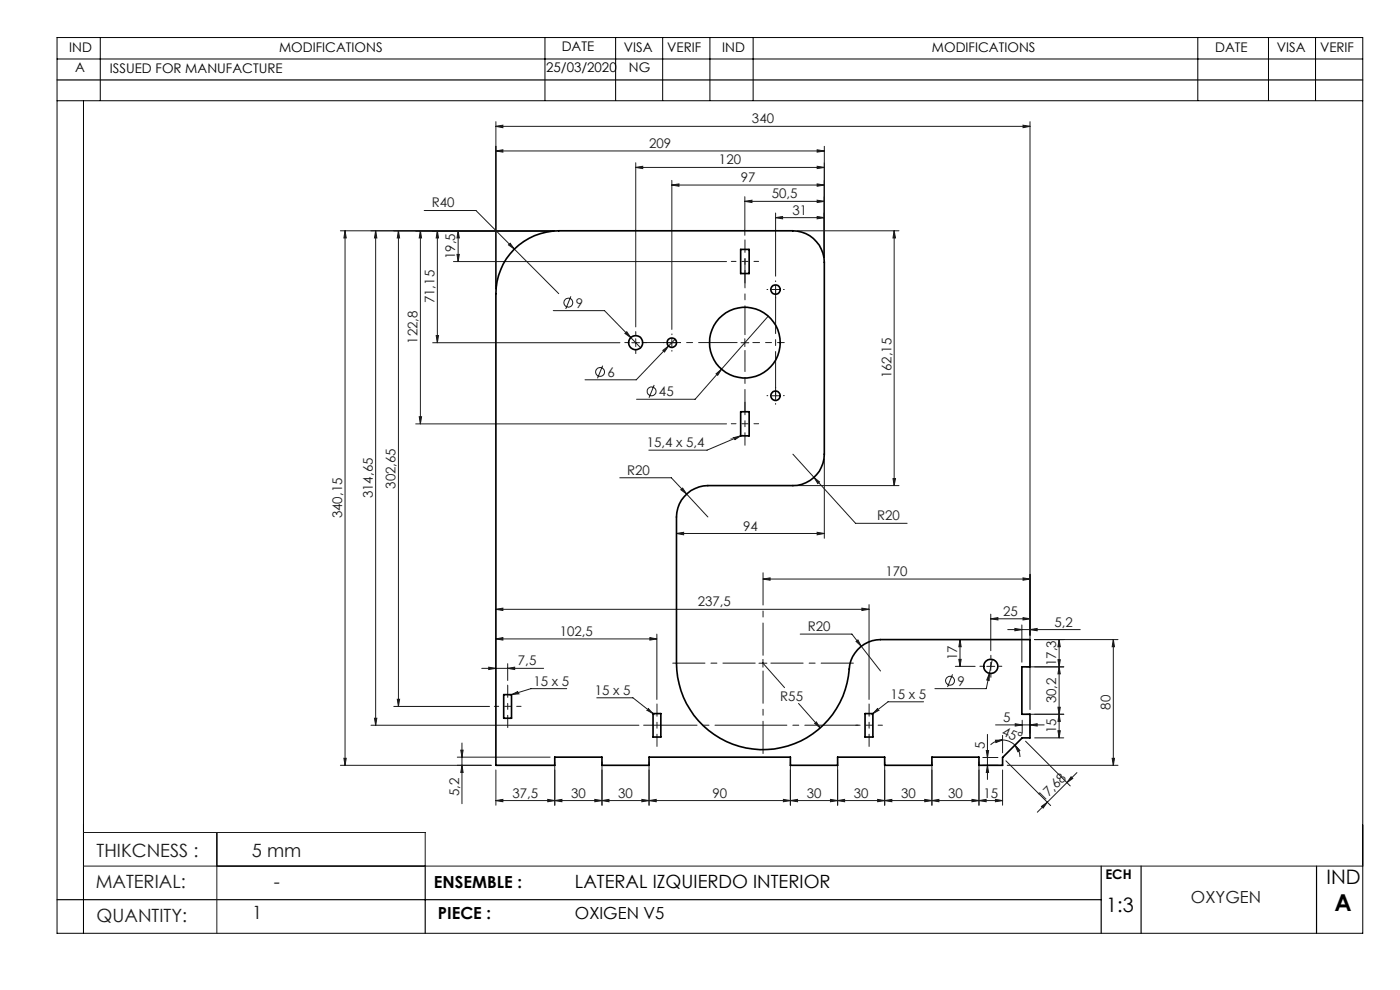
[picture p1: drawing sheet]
<svg xmlns="http://www.w3.org/2000/svg" width="297mm" height="210mm" viewBox="0 0 297 210" stroke-linecap="round" stroke-linejoin="round" font-family="sans-serif">
<g fill="none" stroke="#191924" stroke-width=".21">
<path d="M105.2 32l1.5-.2v.5zM105.2 26.8l1.5-.2v.5zM105.2 25.8v35.5M105.2 32h69.7M105.2 26.8h113.3M134.9 35.5l1.4-.2v.5zM134.9 34.5v34.8M134.9 35.5h40M142.5 39.3l1.5-.3v.5zM142.5 38.3v31.6M142.5 39.3h32.4M173.4 31.8l1.5 .2-1.5 .3z"/>
<path d="M173.4 39l1.5 .3-1.5 .2zM173.4 35.3l1.5 .2-1.5 .3zM174.9 31v23.6M217 26.6l1.5 .2-1.5 .3zM218.5 25.8v124.7M73.2 49v113.3M73.2 49l.2 1.5h-.4zM79.7 49l.2 1.5h-.5zM79.7 49v104.8M84.5 49l.3 1.5h-.5zM84.5 49v100.9M89.2 49l.2 1.5h-.5z"/>
<path d="M89.2 49v40.9M90 44.7h11l17.5 17.6M92.8 49l.2 1.5h-.5zM92.8 49v23.7M96.2 55.5h57.9M96.9 54h.5l-.2 1.5zM97.2 49l.2 1.5h-.5zM97.2 49v6.5M107.9 52l.3-.4 .9 1.2zM117.5 49h-45.3M158 42.7l1.5-.2v.5zM158 41.7v8.2"/>
<path d="M158 42.7h16.9M164.5 46.2l1.5-.3v.5zM164.5 45.2v13.4M164.5 46.2h10.4M169.2 49h21.5M173.4 42.5l1.5 .2-1.5 .3zM173.4 45.9l1.5 .3-1.5 .2zM189.7 49l.3 1.5h-.6zM189.7 49v54M91.8 72.7h39.7M92.5 71.2h.5l-.2 1.5zM117.4 65.9h10.8l5.6 5.7"/>
<path d="M121.1 62.9l-1.1 2.6M127.8 77.6l-1 2.6M132.6 70.7l.4-.3 .8 1.2zM133.8 71.6l2.1 2.2M134 72.7h1.7M134.9 71.9v1.6M140.6 74.3l1.2-.9-.8 1.3zM141.7 72.7h1.7M141.8 73.4l-6.8 7.2h-10.9M142.5 71.9v1.6M143.2 72l-1.4 1.4M151.9 79.3l1.2-1-.8 1.3z"/>
<path d="M157.2 72.7h1.7M158 71.9v1.6M163 67.1l-15.5 17.6h-12.5M163.7 61.4h1.6M164.5 60.6v1.7M88.2 89.9h65.9M88.9 88.4h.5l-.2 1.5zM138.8 81.7l-1.1 2.7M155.6 92.8l1.5-.3-1.2 .8a.26 .26 0 0 0 0-.3 .26 .26 0 0 0-.3-.2zM157.1 92.5l-7.1 3h-12.3M163.7 84h1.6M164.5 83.1v1.7"/>
<path d="M168.2 96.3l13.3 14.7h10.9M174.9 97.4v16.8M131.5 101.3h10.9l3.3 3.5M143.5 113.2l1.5-.3v.5zM143.5 113.2h31.4M144.4 103.9l.4-.4 .9 1.3zM145.7 104.8l4.5 4.9M169.2 103h21.5M172.7 101.3l1.1 .9-.3 .4zM173.4 112.9l1.5 .3-1.5 .2zM189.4 101.5h.6l-.3 1.5zM105.2 135.5l1.5-.3v.6z"/>
<path d="M105.2 129.2l1.5-.2v.5zM105.2 135.5h34.1M105.2 129.2h79.2M137.9 135.2l1.4 .3-1.4 .3zM139.3 134.5v13.9M161.9 122.8l1.5-.2v.5zM161.9 139.9v1.6M161.9 122.8h56.6M169.8 134.5h10.9l2 2.6M181.6 136.1l.4-.4 .7 1.4zM182.7 137.1l4.1 5.2M182.8 129l1.6 .2-1.6 .3z"/>
<path d="M184.4 128.3v20.1M203.4 139.9h.5l-.2 1.4zM203.7 135.7l.2 1.5h-.5zM203.7 135.7v5.6M210.2 131.3l1.5-.3v.5zM210.2 130.3v7.7M210.2 131.3h8.3M210.5 139.9l-.6 2.9M213.8 133.6h15.4M215.3 133.3l1.5 .3-1.5 .2zM216.8 132.6v7.9M217 122.6l1.5 .2-1.5 .3z"/>
<path d="M217 131l1.5 .3-1.5 .2zM218.5 133.6l1.5-.3v.5zM219.5 135.7h17.7M224.4 139.9h.5l-.2 1.6zM224.7 135.7l.2 1.5h-.5zM224.7 135.7v20.8M236.2 135.7l.2 1.5h-.5zM236.2 135.7v26.6M78.7 153.8h56.8M79.4 152.4h.5l-.2 1.4zM83.5 149.9h20.4M84.3 148.3h.5l-.3 1.6z"/>
<path d="M97.8 159.1h.4l-.2 1.5zM98 157.6v12.9M102.2 141.8h13.1M103.7 141.5l1.5 .3-1.5 .2zM107.7 141.8l1.5-.3v.5zM107.7 140.8v3.5M108.5 147.3l1.4-.6a.26 .26 0 0 0-.2 .3 .26 .26 0 0 0 .3 .2zM120.2 146.1h-7.6l-4.1 1.2M126.6 148h7.7l4.2 3.4M137.5 150.2l1 1.2-1.3-.8a.24 .24 0 0 0 .3 0 .24 .24 0 0 0 0-.4zM161 140.7h1.7M161.9 140.7l4.5 5.2"/>
<path d="M169.4 149.2l4.6 5.2M172.8 153.4l.4-.3 .8 1.3zM186.2 150.2a.24 .24 0 0 0 0 .4 .24 .24 0 0 0 .3 0l-1.3 .8zM195.9 148.9h-7.5l-3.2 2.5M202.1 143l-1.1 2.7M202.7 141.3h4.2M209.2 159.2h.5l-.2 1.5zM209.3 141.3h1.7M209.5 155.8v9.5M209.9 142.8l-.7 3.3h-10.9M209.9 142.8l-.1 1.5-.5-.1zM210.2 140.5v1.7"/>
<path d="M211.2 157h1.5l-1.4 .5zM211.2 153.8h10.3M212.7 157a3.7 3.7 0 0 1 2.6 1.1M212.7 157a3.4 3.4 0 0 0-2.6 1M212.7 156v3.7M215.3 158.1l1.1 1.1-.5 .2zM215.3 158.1a3.7 3.7 0 0 1 1.1 2.5M215.4 153.5l1.5 .3-1.5 .2zM216.9 152.8v2.7M217.6 157.2l9.4 9.5M217.8 151.5h7.9M217.8 141.5h7.9"/>
<path d="M218.5 153.8l1.5-.3v.5zM218.5 152.8v2.7M219.5 156.5h6.2M224.4 150h.5l-.2 1.5zM224.4 155h.5l-.2 1.5zM224.7 141.5l.2 1.4h-.5zM224.7 151.5l.2 1.5h-.5zM17.7 176.6h72.5v7.1M46 176.6v21.4M72.2 162.3h32M73 160.9h.4l-.2 1.4zM97 160.6h19.7"/>
<path d="M98 162.3l.2 1.6h-.4zM105.2 169.8l1.5-.2v.5zM105.2 163.3v7.5M105.2 169.8h107.5M116.2 169.6l1.5 .2-1.5 .3zM117.7 169.8l1.5-.2v.5zM117.7 161.6v9.2M126.2 169.6l1.5 .2-1.5 .3zM127.7 169.8l1.5-.2v.5zM127.7 161.6v9.2M136.2 169.6l1.5 .2-1.5 .3zM137.7 169.8l1.5-.2v.5z"/>
<path d="M137.7 161.6v9.2M166.2 169.6l1.5 .2-1.5 .3zM167.7 169.8l1.5-.2v.5zM167.7 161.6v9.2M176.2 169.6l1.5 .2-1.5 .3zM177.7 169.8l1.5-.2v.5zM177.7 161.6v9.2M186.2 169.6l1.5 .2-1.5 .3zM187.7 169.8l1.5-.2v.5zM187.7 161.6v9.2M196.2 169.6l1.5 .2-1.5 .3zM197.7 169.8l1.5-.2v.5z"/>
<path d="M197.7 161.6v9.2M206.2 169.6l1.5 .2-1.5 .3zM207.7 169.8l1.5-.2v.5zM207.7 161.6v9.2M208.5 162.3h3.2M208.5 160.7h3.2M209.5 162.3l.2 1.6h-.5zM211.2 169.6l1.5 .2-1.5 .3zM212.7 163.3v7.5M213.4 161.4l9.5 9.5M213.7 162.3h23.5M220.9 171.1l1.3-.9-.9 1.2z"/>
<path d="M227.2 164.8l.4 .3-1.3 .9zM228.5 163.9l-8.4 8.4M235.9 160.9h.5l-.2 1.4zM17.7 183.7h271.4"/>
<circle cx="120.6" cy="64.2" r=".94"/>
<circle cx="127.3" cy="78.9" r=".95"/>
<circle cx="138.2" cy="83" r=".94"/>
<circle cx="201.6" cy="144.4" r=".94"/>
</g>
<g fill="none" stroke="#191924" stroke-width=".21" stroke-dasharray="15.2 1.3 1.3 1.3">
<path d="M164.5 59.7v-.1M133.2 72.7h-.7M134.9 71v-.7M134.9 74.3v.7M136.5 72.7h.7M140.9 72.7h-.2M142.5 71v-.2M142.5 74.3v.2M144.2 72.7h.2M162.9 61.4h-.2M164.5 63.1v.1M166.2 61.4h.2"/>
<path d="M162.9 83.9h-.2M164.5 82.3v-.2M164.5 85.6v.2M166.2 83.9h.2M210.2 139.7v-.7M208.5 141.3h-.6M210.2 143v.7M211.9 141.3h.6"/>
</g>
<path d="M158 71v-16.1" fill="none" stroke="#191924" stroke-width=".21" stroke-dasharray="15.2 1.3 1.3 1.3" stroke-dashoffset="9.1"/>
<path d="M156.4 72.7h-20.2" fill="none" stroke="#191924" stroke-width=".21" stroke-dasharray="15.2 1.3 1.3 1.3" stroke-dashoffset="7.1"/>
<path d="M158 74.3v12.8" fill="none" stroke="#191924" stroke-width=".21" stroke-dasharray="15.2 1.3 1.3 1.3" stroke-dashoffset="10.8"/>
<path d="M159.7 72.7h6.7" fill="none" stroke="#191924" stroke-width=".21" stroke-dasharray="15.2 1.3 1.3 1.3" stroke-dashoffset="13.8"/>
<path d="M161.9 139v-17.5M160.2 140.7h-17.5M161.9 142.3v17.5M163.5 140.7h17.5" fill="none" stroke="#191924" stroke-width=".21" stroke-dasharray="15.2 1.3 1.3 1.3" stroke-dashoffset="8.4"/>
<path d="M155.1 55.5h5.8M155.1 89.9h5.8" fill="none" stroke="#191924" stroke-width=".21" stroke-dasharray="15.2 1.3 1.3 1.3" stroke-dashoffset="14.2"/>
<path d="M158 60v-9.1M158 85.3v9.2M107.7 145.3v9M139.4 158.3v-9M184.4 158.3v-9" fill="none" stroke="#191924" stroke-width=".21" stroke-dasharray="15.2 1.3 1.3 1.3" stroke-dashoffset="12.6"/>
<path d="M104.9 149.8h5.6M187.2 153.8h-5.7" fill="none" stroke="#191924" stroke-width=".21" stroke-dasharray="15.2 1.3 1.3 1.3" stroke-dashoffset="14.3"/>
<path d="M182.1 153.8h-45.6" fill="none" stroke="#191924" stroke-width=".21" stroke-dasharray="15.2 1.3 1.3 1.3" stroke-dashoffset="3.9"/>
<g fill="none" stroke="#000" stroke-width=".21">
<path d="M12.1 12.5h277M12.1 8h277v190h-277zM21.3 8v13.3M115.6 8v13.3M130.6 8v13.3M140.6 8v13.3M150.6 8v13.3M159.8 8v13.3M254.1 8v13.3M269.1 8v13.3M279.1 8v13.3M12.1 21.4h277"/>
<path d="M17.7 21.4v176.6"/>
</g>
<path d="M12.1 17h277M12.1 190.8h221.5M90.2 183.7v14.3M233.6 183.7v14.3M242.1 183.7v14.3M279.3 183.7v14.3" fill="none" stroke="#000" stroke-width=".25"/>
<path d="M164.5 61.4v22.5" fill="none" stroke="#191924" stroke-width=".21" stroke-dasharray="15.2 1.3 1.3 1.3" stroke-dashoffset="5.9"/>
<g fill="#191924">
<path d="M108.5 147.3l1.4-.6a.26 .26 0 0 0-.2 .3 .26 .26 0 0 0 .3 .2zM137.5 150.2l1 1.2-1.3-.8a.24 .24 0 0 0 .3 0 .24 .24 0 0 0 0-.4zM186.2 150.2a.24 .24 0 0 0 0 .4 .24 .24 0 0 0 .3 0l-1.3 .8zM155.6 92.8l1.5-.3-1.2 .8a.26 .26 0 0 0 0-.3 .26 .26 0 0 0-.3-.2z"/>
<path d="M215.3 158.1l1.1 1.1-.5 .2zM211.2 157h1.5l-1.4 .5z"/>
<path d="M173.4 42.5l1.5 .2-1.5 .3zM158 42.7l1.5-.2v.5zM173.4 45.9l1.5 .3-1.5 .2zM164.5 46.2l1.5-.3v.5zM173.4 39l1.5 .3-1.5 .2zM142.5 39.3l1.5-.3v.5zM173.4 35.3l1.5 .2-1.5 .3zM134.9 35.5l1.4-.2v.5zM173.4 112.9l1.5 .3-1.5 .2zM143.5 113.2l1.5-.3v.5z"/>
<path d="M107.7 141.8l1.5-.3v.5zM103.7 141.5l1.5 .3-1.5 .2zM137.9 135.2l1.4 .3-1.4 .3zM105.2 135.5l1.5-.3v.6zM182.8 129l1.6 .2-1.6 .3zM105.2 129.2l1.5-.2v.5zM217 122.6l1.5 .2-1.5 .3zM161.9 122.8l1.5-.2v.5zM173.4 31.8l1.5 .2-1.5 .3zM105.2 32l1.5-.2v.5zM217 131l1.5 .3-1.5 .2zM210.2 131.3l1.5-.3v.5zM116.2 169.6l1.5 .2-1.5 .3zM105.2 169.8l1.5-.2v.5zM136.2 169.6l1.5 .2-1.5 .3zM127.7 169.8l1.5-.2v.5zM176.2 169.6l1.5 .2-1.5 .3zM167.7 169.8l1.5-.2v.5zM196.2 169.6l1.5 .2-1.5 .3zM187.7 169.8l1.5-.2v.5zM211.2 169.6l1.5 .2-1.5 .3zM207.7 169.8l1.5-.2v.5zM218.5 133.6l1.5-.3v.5zM215.3 133.3l1.5 .3-1.5 .2zM217 26.6l1.5 .2-1.5 .3zM105.2 26.8l1.5-.2v.5z"/>
<path d="M172.8 153.4l1.2 1-.8-1.3zM172.7 101.3l.8 1.3 .3-.4zM144.4 103.9l1.3 .9-.9-1.3zM132.6 70.7l1.2 .9-.8-1.2zM140.6 74.3l.4 .4 .8-1.3zM151.9 79.3l.4 .3 .8-1.3zM181.6 136.1l1.1 1-.7-1.4zM209.9 142.8l-.6 1.4 .5 .1zM108.2 51.6l-.3 .4 1.2 .8z"/>
<path d="M117.7 169.8l1.5-.2v.5zM126.2 169.6l1.5 .2-1.5 .3z"/>
<path d="M137.7 169.8l1.5-.2v.5zM166.2 169.6l1.5 .2-1.5 .3z"/>
<path d="M177.7 169.8l1.5-.2v.5zM186.2 169.6l1.5 .2-1.5 .3z"/>
<path d="M215.4 153.5l1.5 .3-1.5 .2zM218.5 153.8l1.5-.3v.5z"/>
<path d="M220.9 171.1l1.3-.9-.9 1.2zM227.2 164.8l.4 .3-1.3 .9z"/>
<path d="M209.5 162.3l.2 1.6h-.5zM209.2 159.2h.5l-.2 1.5zM224.4 150h.5l-.2 1.5zM224.7 141.5l.2 1.4h-.5zM73 160.9h.4l-.2 1.4zM73.2 49l.2 1.5h-.4z"/>
<path d="M97.2 49l.2 1.5h-.5zM96.9 54h.5l-.2 1.5zM89.2 49l.2 1.5h-.5zM88.9 88.4h.5l-.2 1.5zM84.5 49l.3 1.5h-.5zM84.3 148.3h.5l-.3 1.6zM79.7 49l.2 1.5h-.5zM79.4 152.4h.5l-.2 1.4zM92.8 49l.2 1.5h-.5zM92.5 71.2h.5l-.2 1.5zM189.7 49l.3 1.5h-.6zM189.4 101.5h.6l-.3 1.5zM203.7 135.7l.2 1.5h-.5zM203.4 139.9h.5l-.2 1.4zM224.7 135.7l.2 1.5h-.5zM224.4 139.9h.5l-.2 1.6zM224.7 151.5l.2 1.5h-.5zM224.4 155h.5l-.2 1.5zM97.8 159.1h.4l-.2 1.5zM98 162.3l.2 1.6h-.4zM236.2 135.7l.2 1.5h-.5zM235.9 160.9h.5l-.2 1.4z"/>
<path d="M197.7 169.8l1.5-.2v.5zM206.2 169.6l1.5 .2-1.5 .3z"/>
</g>
<g fill="none" stroke="#000" stroke-width=".35">
<path d="M109.1 52.9a13.4 13.4 0 0 1 9.4-3.9h49.7a6.7 6.7 0 0 1 6.7 6.6v40.7a6.7 6.7 0 0 1-6.7 6.7h-18a6.8 6.8 0 0 0-6.7 6.7v31a18.4 18.4 0 0 0 18.2 18.3 18.4 18.4 0 0 0 18.6-18 6.7 6.7 0 0 1 6.5-5.3h31.7v5.8h-1.7v10h1.7v5h-1.6l-4.2 4.2v1.6h-5v-1.7h-10v1.7h-10v-1.7h-10v1.7h-10v-1.7h-30v1.7h-10v-1.7h-10v1.7h-12.5v-100a13.6 13.6 0 0 1 3.9-9.4zM157.1 52.9h1.8v5.1h-1.8zM157.1 87.3h1.8v5.2h-1.8zM106.9 147.3h1.6v5.1h-1.6zM138.5 151.4h1.7v4.9h-1.7zM183.5 151.4h1.7v4.9h-1.7z"/>
<circle cx="134.9" cy="72.7" r="1.51"/>
<circle cx="142.5" cy="72.7" r=".99"/>
<circle cx="158" cy="72.7" r="7.5"/>
<circle cx="164.5" cy="61.4" r="1"/>
<circle cx="164.5" cy="83.9" r="1"/>
<circle cx="210.2" cy="141.3" r="1.5"/>
</g>
<text font-size="4.9" x="283.1" y="193.3">A</text>
<g font-size="4.2">
<text x="281.4" y="187.6">IND</text>
<text x="234.7" y="193.4">1:3</text>
</g>
<g font-size="3.9" fill="#191924">
<text x="20.5" y="181.8">THIKCNESS :</text>
<text x="53.5" y="181.8">5 mm</text>
<text x="20.3" y="188.3">MATERIAL:</text>
<text x="58.1" y="188.4">-</text>
<text x="20.5" y="195.5">QUANTITY:</text>
<text x="53.5" y="195">1</text>
</g>
<text font-size="3.9" x="122" y="188.4">LATERAL IZQUIERDO INTERIOR</text>
<g font-size="3.5">
<text x="92.1" y="188.4">ENSEMBLE :</text>
<text x="92.9" y="195">PIECE :</text>
<text x="122" y="195">OXIGEN V5</text>
</g>
<text font-size="3.5" fill="#191924" x="252.7" y="191.5">OXYGEN</text>
<g font-size="2.8">
<text x="14.7" y="11">IND</text>
<text x="59.2" y="11">MODIFICATIONS</text>
<text x="119.2" y="10.9">DATE</text>
<text x="132.4" y="11">VISA</text>
<text x="141.5" y="11">VERIF</text>
<text x="153.2" y="11">IND</text>
<text x="197.7" y="11">MODIFICATIONS</text>
<text x="257.8" y="11">DATE</text>
<text x="270.9" y="11">VISA</text>
<text x="280" y="11.1">VERIF</text>
<text x="16" y="15.3">A</text>
<text x="23.3" y="15.5">ISSUED FOR MANUFACTURE</text>
<text x="115.9" y="15.3">25/03/2020</text>
<text x="133.4" y="15.3">NG</text>
<text x="234.5" y="186.5">ECH</text>
</g>
<g font-size="2.8" fill="#191924">
<text x="159.5" y="26.2">340</text>
<text x="137.7" y="31.4">209</text>
<text x="152.5" y="34.9">120</text>
<text x="157.1" y="38.6">97</text>
<text x="91.6" y="44">R40</text>
<text x="163.7" y="42.1">50,5</text>
<text x="168.1" y="45.5">31</text>
<text x="96.6" y="54.9" transform="rotate(-90 96.6 54.9)">19,5</text>
<text x="92.2" y="64.3" transform="rotate(-90 92.2 64.3)">71,15</text>
<text x="122.1" y="65.2">9</text>
<text x="88.6" y="72.9" transform="rotate(-90 88.6 72.9)">122,8</text>
<text x="128.9" y="80">6</text>
<text x="189.1" y="80.3" transform="rotate(-90 189.1 80.3)">162,15</text>
<text x="139.8" y="84.1">45</text>
<text x="137.2" y="94.8">15,4 x 5,4</text>
<text x="133" y="100.7">R20</text>
<text x="79.1" y="105.7" transform="rotate(-90 79.1 105.7)">314,65</text>
<text x="83.9" y="103.7" transform="rotate(-90 83.9 103.7)">302,65</text>
<text x="72.6" y="109.9" transform="rotate(-90 72.6 109.9)">340,15</text>
<text x="157.6" y="112.5">94</text>
<text x="186.1" y="110.4">R20</text>
<text x="187.9" y="122.2">170</text>
<text x="148" y="128.6">237,5</text>
<text x="212.8" y="130.6">25</text>
<text x="118.8" y="134.9">102,5</text>
<text x="171.3" y="133.9">R20</text>
<text x="223.7" y="132.9">5,2</text>
<text x="109.9" y="141.1">7,5</text>
<text x="203.1" y="140.1" transform="rotate(-90 203.1 140.1)">17</text>
<text x="224.1" y="141.3" transform="rotate(-90 224.1 141.3)">17,3</text>
<text x="113.2" y="145.5">15 x 5</text>
<text x="126.2" y="147.4">15 x 5</text>
<text x="165.5" y="148.6">R55</text>
<text x="188.9" y="148.2">15 x 5</text>
<text x="203.1" y="145.4">9</text>
<text x="224.1" y="149.2" transform="rotate(-90 224.1 149.2)">30,2</text>
<text x="212.4" y="155.9" transform="rotate(23 212.4 155.9)">45°</text>
<text x="212.8" y="153.1">5</text>
<text x="224.1" y="155.6" transform="rotate(-90 224.1 155.6)">15</text>
<text x="235.6" y="150.6" transform="rotate(-90 235.6 150.6)">80</text>
<text x="208.9" y="158.9" transform="rotate(-90 208.9 158.9)">5</text>
<text x="97.4" y="168.9" transform="rotate(-90 97.4 168.9)">5,2</text>
<text x="108.7" y="169.2">37,5</text>
<text x="121.1" y="169.2">30</text>
<text x="131.1" y="169.2">30</text>
<text x="151.1" y="169.2">90</text>
<text x="171.1" y="169.2">30</text>
<text x="181.1" y="169.2">30</text>
<text x="191.1" y="169.2">30</text>
<text x="201.1" y="169.2">30</text>
<text x="208.6" y="169.2">15</text>
<text x="221.4" y="170.1" transform="rotate(-45 221.4 170.1)">17,68</text>
</g>
</svg>
